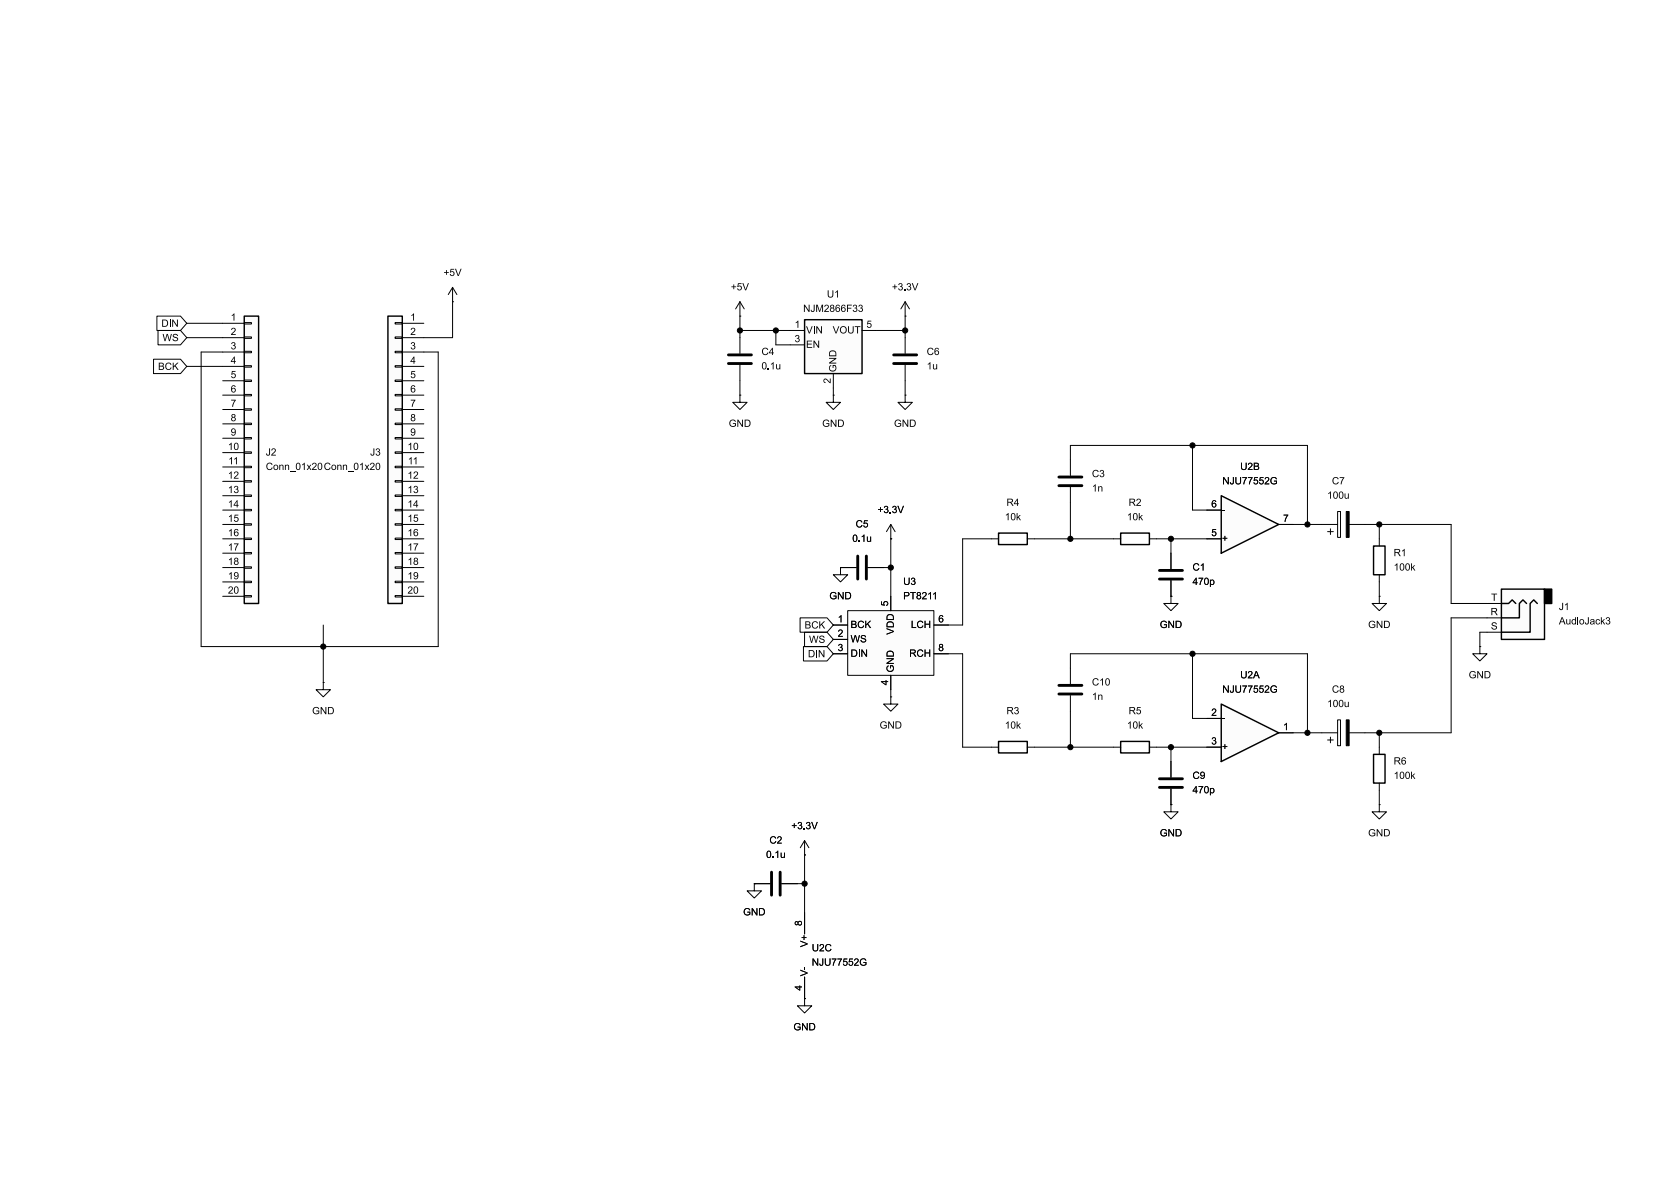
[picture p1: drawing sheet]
<svg xmlns="http://www.w3.org/2000/svg" width="297mm" height="210mm" viewBox="0 0 297 210" stroke-linecap="round" stroke-linejoin="round" font-family="sans-serif">
<path d="M142.2 56.5h10.2v9.5h-10.2z" fill="#fcfcfc"/>
<path d="M142.2 56.5h10.2v9.5h-10.2z" fill="none" stroke="#000" stroke-width=".25"/>
<path d="M139.7 58.4h2.5M152.4 58.4h2.5M139.7 61h2.5M147.3 66v2.6M243.8 142.2v1.3h1.3l-1.3 1.3-1.2-1.3h1.2M243.8 142.2h.1" fill="none" stroke="#000" stroke-width=".18"/>
<path d="M215.9 87.6l10.2 5.1-10.2 5.1z" fill="#fcfcfc"/>
<path d="M215.9 87.6l10.2 5.1-10.2 5.1z" fill="none" stroke="#000" stroke-width=".25"/>
<path d="M160 59.7v2.8M160 64.5v2.8M213.4 95.3h2.5M213.4 90.2h2.5M226.1 92.7h2.5" fill="none" stroke="#000" stroke-width=".18"/>
<path d="M158 62.7h4.1M158 64.3h4.1" fill="none" stroke="#000" stroke-width=".51"/>
<path d="M265.4 104.1h7.6v8.9h-7.6z" fill="#fcfcfc"/>
<path d="M273 104.1h1.3v2.6h-1.3z" fill="#000" stroke="#000" stroke-width=".25"/>
<path d="M265.4 104.1h7.6v8.9h-7.6zM265.4 106.7h1.3l.6-.7 .7 .7M269.9 106.7l-.7-.7-.6 .7v2.5h-3.2M271.8 106.7l-.7-.7-.6 .7v5.1h-5.1M176.5 131.1h5.1v2h-5.1zM198.1 131.1h5.1v2h-5.1z" fill="none" stroke="#000" stroke-width=".25"/>
<g fill="none" stroke="#000" stroke-width=".18">
<path d="M130.8 59.7v2.8M160 55.9h.1M160 53.3l-.7 1.3M160 53.3l.8 1.3M160 53.3v2.6M130.8 69.9v1.2h1.3l-1.3 1.3-1.3-1.3h1.3M130.8 69.9h.1M130.8 64.5v2.8M160 69.9v1.2h1.3l-1.3 1.3-1.3-1.3h1.3M160 69.9h.1M189.2 118.1v2.8M262.9 111.8h2.5"/>
<path d="M262.9 109.2h2.5M262.9 106.7h2.5M57.1 120.7v1.2h1.3l-1.3 1.3-1.2-1.3h1.2M57.1 120.7h.1M175.3 132.1h1.2M181.6 132.1h1.3M189.2 122.9v2.8M196.8 132.1h1.3M203.2 132.1h1.3"/>
</g>
<path d="M128.8 62.7h4M128.8 64.3h4M187.2 121.2h4.1M187.2 122.7h4.1" fill="none" stroke="#000" stroke-width=".51"/>
<path d="M43.2 55.9h2.5v50.8h-2.5z" fill="#fcfcfc"/>
<path d="M43.2 55.9h2.5v50.8h-2.5z" fill="none" stroke="#000" stroke-width=".25"/>
<g fill="none" stroke="#000" stroke-width=".18">
<path d="M39.4 57.2h3.8M39.4 59.7h3.8M43.2 57h1.2v.3h-1.2zM43.2 59.6h1.2v.2h-1.2zM39.4 62.2h3.8M39.4 64.8h3.8M39.4 67.3h3.8M39.4 69.9h3.8M39.4 72.4h3.8M39.4 74.9h3.8M39.4 77.5h3.8M43.2 62.1h1.2v.3h-1.2z"/>
<path d="M43.2 64.6h1.2v.3h-1.2zM43.2 67.2h1.2v.2h-1.2zM43.2 69.7h1.2v.3h-1.2zM43.2 72.3h1.2v.2h-1.2zM43.2 74.8h1.2v.3h-1.2zM43.2 77.3h1.2v.3h-1.2zM43.2 79.9h1.2v.2h-1.2zM39.4 80h3.8M39.4 82.6h3.8M39.4 85.1h3.8M39.4 87.6h3.8M39.4 90.2h3.8"/>
<path d="M39.4 92.7h3.8M39.4 95.3h3.8M39.4 97.8h3.8M43.2 82.4h1.2v.3h-1.2zM43.2 85h1.2v.2h-1.2zM43.2 87.5h1.2v.3h-1.2zM43.2 90h1.2v.3h-1.2zM43.2 92.6h1.2v.2h-1.2zM43.2 95.1h1.2v.3h-1.2zM43.2 97.7h1.2v.2h-1.2zM39.4 100.3h3.8M39.4 102.9h3.8"/>
<path d="M39.4 105.4h3.8M43.2 100.2h1.2v.3h-1.2zM43.2 102.7h1.2v.3h-1.2zM43.2 105.3h1.2v.2h-1.2z"/>
</g>
<path d="M68.6 55.9h2.5v50.8h-2.5z" fill="#fcfcfc"/>
<path d="M68.6 55.9h2.5v50.8h-2.5zM176.5 94.2h5.1v2.1h-5.1zM198.1 94.2h5.1v2.1h-5.1z" fill="none" stroke="#000" stroke-width=".25"/>
<g fill="none" stroke="#000" stroke-width=".18">
<path d="M69.8 57h1.3v.3h-1.3zM69.8 59.6h1.3v.2h-1.3zM71.1 57.2h3.8M71.1 59.7h3.8M80 53.3h.1M80 50.8l-.8 1.3M80 50.8l.8 1.3M80 50.8v2.5M130.8 55.9h.1M130.8 53.3l-.8 1.3M130.8 53.3l.8 1.3M130.8 53.3v2.6"/>
<path d="M69.8 62.1h1.3v.3h-1.3zM69.8 64.6h1.3v.3h-1.3zM69.8 67.2h1.3v.2h-1.3zM69.8 69.7h1.3v.3h-1.3zM69.8 72.3h1.3v.2h-1.3zM69.8 74.8h1.3v.3h-1.3zM69.8 77.3h1.3v.3h-1.3zM69.8 79.9h1.3v.2h-1.3zM71.1 62.2h3.8M71.1 64.8h3.8M71.1 67.3h3.8M71.1 69.9h3.8"/>
<path d="M71.1 72.4h3.8M71.1 74.9h3.8M71.1 77.5h3.8M147.3 69.9v1.2h1.3l-1.3 1.3-1.3-1.3h1.3M147.3 69.9h.1M69.8 82.4h1.3v.3h-1.3zM69.8 85h1.3v.2h-1.3zM69.8 87.5h1.3v.3h-1.3zM69.8 90h1.3v.3h-1.3zM69.8 92.6h1.3v.2h-1.3zM69.8 95.1h1.3v.3h-1.3zM69.8 97.7h1.3v.2h-1.3z"/>
<path d="M71.1 80h3.8M71.1 82.6h3.8M71.1 85.1h3.8M71.1 87.6h3.8M71.1 90.2h3.8M71.1 92.7h3.8M71.1 95.3h3.8M71.1 97.8h3.8M157.5 95.3h.1M157.5 92.7l-.8 1.3M157.5 92.7l.7 1.3M157.5 92.7v2.6"/>
<path d="M175.3 95.3h1.2M181.6 95.3h1.3M189.2 81.3v2.8M189.2 86.1v2.8M196.8 95.3h1.3M203.2 95.3h1.3M207 97.8v2.8M233.7 92.7h2.8M234.7 94h1M235.2 93.5v1M236.5 90.4h.5v4.6h-.5zM238.5 92.7h2.8"/>
<path d="M69.8 100.2h1.3v.3h-1.3zM69.8 102.7h1.3v.3h-1.3zM69.8 105.3h1.3v.2h-1.3zM71.1 100.3h3.8M71.1 102.9h3.8M71.1 105.4h3.8M148.6 100.3v1.3h1.3l-1.3 1.3-1.3-1.3h1.3M148.6 100.3h.1M148.6 100.3h2.8M153.4 100.3h2.8M207 102.6v2.8M157.5 123.2v1.3h1.2l-1.2 1.2-1.3-1.2h1.3"/>
<path d="M157.5 123.2h.1M142.2 161.3v3.8M142.2 172.7v3.8"/>
</g>
<path d="M151.6 98.3v4.1M153.2 98.3v4.1M187.2 84.3h4.1M187.2 85.9h4.1M205 100.8h4M205 102.4h4" fill="none" stroke="#000" stroke-width=".51"/>
<path d="M238 90.4h.5v4.6h-.5z" fill="#000" stroke="#000" stroke-width=".18"/>
<path d="M149.9 108h15.2v11.4h-15.2z" fill="#fcfcfc"/>
<g fill="none" stroke="#000" stroke-width=".18">
<path d="M147.3 110.5h2.6M147.3 113h2.6M147.3 115.6h2.6M149.9 108h15.2v11.4h-15.2zM157.5 105.4v2.6M157.5 119.4v2.5M165.1 110.5h2.5M165.1 115.6h2.5M207 105.4v1.3h1.3l-1.3 1.3-1.3-1.3h1.3M207 105.4h.1M133.3 156.2v1.3h1.3l-1.3 1.3-1.2-1.3h1.2M133.3 156.2h.1"/>
<path d="M133.3 156.2h2.8M138.2 156.2h2.8M142.2 151.1h.1M142.2 148.6l-.7 1.3M142.2 148.6l.8 1.3M142.2 148.6v2.5M142.2 176.5v1.3h1.3l-1.3 1.3-1.2-1.3h1.2M142.2 176.5h.1"/>
</g>
<path d="M136.4 154.2v4M137.9 154.2v4" fill="none" stroke="#000" stroke-width=".51"/>
<path d="M215.9 124.5l10.2 5-10.2 5.1z" fill="#fcfcfc"/>
<path d="M242.8 96.5h2.1v5.1h-2.1zM215.9 124.5l10.2 5-10.2 5.1zM242.8 133.4h2.1v5h-2.1z" fill="none" stroke="#000" stroke-width=".25"/>
<g fill="none" stroke="#000" stroke-width=".18">
<path d="M27.7 55.9h4.2l1.1 1.3-1.1 1.2h-4.2zM27.9 58.4h4l1.1 1.3-1.1 1.3h-4zM33 59.7h6.4M33 57.2h6.4M80 53.3v6.4h-5.1M130.8 58.4h8.9M130.8 55.9v3.8M137.2 58.4v2.6h2.5M154.9 58.4h5.1M160 55.9v3.8M27.1 63.5h4.8l1.1 1.3-1.1 1.2h-4.8zM33 64.8h6.4"/>
<path d="M39.4 62.2h-3.8v52.1h41.9v-52.1h-2.6M130.8 67.3v2.6M147.3 68.6v1.3M160 67.3v2.6M210.8 78.7v11.5h5.1M157.5 95.3h.1M157.5 95.3v12.7M175.3 95.3h-5.1v15.2h-5.1M182.9 95.3h13.9M189.2 81.3v-2.6h41.9v14M189.2 88.9v6.4M204.5 95.3h11.4"/>
<path d="M207 95.3v5.3M226.1 92.7h7.6M241.3 92.7h15.2v14h6.4M243.8 92.7v3.8M57.1 110.5v10.2M141.4 109.2h4.8l1.1 1.3-1.1 1.3h-4.8zM142 114.3h4.2l1.1 1.3-1.1 1.2h-4.2zM142.2 111.8h4l1.1 1.2-1.1 1.3h-4zM147.3 110.5h2.6M147.3 115.6h2.6M147.3 113h2.6M148.6 100.3h.1"/>
<path d="M148.6 100.3h2.8M153.4 100.3h4.1M157.5 119.4v3.8M165.1 115.6h5.1v16.5h5.1M189.2 118.1v-2.5h41.9v13.9M207 105.4h.1M207 102.6v2.8M210.8 115.6v11.4h5.1M243.8 105.4v1.3h1.3l-1.3 1.3-1.2-1.3h1.2M243.8 105.4h.1M243.8 101.6v3.8M261.6 114.3v1.3h1.3l-1.3 1.2-1.3-1.2h1.3"/>
<path d="M261.6 114.3h.1M262.9 109.2h-6.4v20.3h-18M262.9 111.8h-1.3v2.5M182.9 132.1h13.9M189.2 125.7v6.4M204.5 132.1h11.4M207 132.1v5.3M207 139.4v2.8M226.1 129.5h10.4M234.7 130.8h1M235.2 130.3v1M236.5 127.3h.5v4.5h-.5z"/>
<path d="M243.8 129.5v3.9M243.8 138.4v3.8M133.3 156.2h.1M133.3 156.2h2.8M138.2 156.2h4M142.2 151.1h.1M142.2 151.1v14M207 142.2v1.3h1.3l-1.3 1.3-1.3-1.3h1.3M207 142.2h.1M142.2 176.5h.1M142.2 172.7v3.8"/>
</g>
<path d="M205 137.7h4M205 139.2h4" fill="none" stroke="#000" stroke-width=".51"/>
<g fill="#000" stroke="#000" stroke-width=".18">
<path d="M238 127.3h.5v4.5h-.5z"/>
<circle cx="130.8" cy="58.4" r=".46"/>
<circle cx="137.2" cy="58.4" r=".46"/>
<circle cx="160" cy="58.4" r=".46"/>
<circle cx="210.8" cy="78.7" r=".46"/>
<circle cx="189.2" cy="95.3" r=".46"/>
<circle cx="207" cy="95.3" r=".46"/>
<circle cx="231.1" cy="92.7" r=".46"/>
<circle cx="243.8" cy="92.7" r=".46"/>
<circle cx="57.1" cy="114.3" r=".46"/>
<circle cx="157.5" cy="100.3" r=".46"/>
<circle cx="210.8" cy="115.6" r=".46"/>
<circle cx="189.2" cy="132.1" r=".46"/>
<circle cx="207" cy="132.1" r=".46"/>
<circle cx="231.1" cy="129.5" r=".46"/>
<circle cx="243.8" cy="129.5" r=".46"/>
<circle cx="142.2" cy="156.2" r=".46"/>
</g>
<g font-size="1.8">
<text x="78.4" y="49.3">+5V</text>
<text x="129.2" y="51.8">+5V</text>
<text x="146.2" y="53.1">U1</text>
<text x="157.7" y="51.8">+3.3V</text>
<text x="28.5" y="58.2">DIN</text>
<text x="40.8" y="56.9">1</text>
<text x="40.8" y="59.4">2</text>
<text x="72.5" y="56.9">1</text>
<text x="72.5" y="59.4">2</text>
<text x="140.5" y="58.2">1</text>
<text x="142" y="55.6">NJM2866F33</text>
<text x="142.5" y="59.4">VIN</text>
<text x="147.2" y="59.4">VOUT</text>
<text x="153.2" y="58.2">5</text>
<text x="27.9" y="65.9">BCK</text>
<text x="28.7" y="60.8">WS</text>
<text x="40.8" y="62">3</text>
<text x="40.8" y="64.5">4</text>
<text x="72.5" y="62">3</text>
<text x="72.5" y="64.5">4</text>
<text x="134.6" y="63.2">C4</text>
<text x="134.6" y="65.8">0.1u</text>
<text x="140.5" y="60.7">3</text>
<text x="142.5" y="62">EN</text>
<text x="148.3" y="65.8" transform="rotate(-90 148.3 65.8)">GND</text>
<text x="163.8" y="63.2">C6</text>
<text x="163.8" y="65.8">1u</text>
<text x="40.8" y="67.1">5</text>
<text x="40.8" y="69.6">6</text>
<text x="72.5" y="67.1">5</text>
<text x="72.5" y="69.6">6</text>
<text x="147.1" y="67.8" transform="rotate(-90 147.1 67.8)">2</text>
<text x="40.8" y="72.1">7</text>
<text x="40.8" y="74.7">8</text>
<text x="40.8" y="77.2">9</text>
<text x="72.5" y="72.1">7</text>
<text x="72.5" y="74.7">8</text>
<text x="72.5" y="77.2">9</text>
<text x="128.8" y="75.9">GND</text>
<text x="145.3" y="75.9">GND</text>
<text x="158" y="75.9">GND</text>
<text x="40.3" y="79.8">10</text>
<text x="40.4" y="82.3">11</text>
<text x="47" y="81">J2</text>
<text x="47" y="83.5">Conn_01x20Conn_01x20</text>
<text x="65.4" y="81">J3</text>
<text x="72" y="79.8">10</text>
<text x="72.1" y="82.3">11</text>
<text x="219.3" y="83.5">U2B</text>
<text x="40.3" y="84.8">12</text>
<text x="40.3" y="87.4">13</text>
<text x="40.3" y="89.9">14</text>
<text x="72" y="84.8">12</text>
<text x="72" y="87.4">13</text>
<text x="72" y="89.9">14</text>
<text x="177.9" y="89.9">R4</text>
<text x="193" y="84.8">C3</text>
<text x="193" y="87.4">1n</text>
<text x="199.5" y="89.9">R2</text>
<text x="214.1" y="89.9">6</text>
<text x="216.1" y="86.1">NJU77552G</text>
<text x="234.6" y="88.6">100u</text>
<text x="235.5" y="86.1">C7</text>
<text x="40.3" y="92.5">15</text>
<text x="40.3" y="95">16</text>
<text x="72" y="92.5">15</text>
<text x="72" y="95">16</text>
<text x="151.3" y="93.7">C5</text>
<text x="155.1" y="91.2">+3.3V</text>
<text x="177.6" y="92.4">10k</text>
<text x="199.2" y="92.4">10k</text>
<text x="214.1" y="95">5</text>
<text x="216" y="91.2">-</text>
<text x="226.8" y="92.5">7</text>
<text x="40.3" y="97.5">17</text>
<text x="40.3" y="100.1">18</text>
<text x="72" y="97.5">17</text>
<text x="72" y="100.1">18</text>
<text x="150.7" y="96.2">0.1u</text>
<text x="210.8" y="101.3">C1</text>
<text x="216" y="96.2">+</text>
<text x="246.4" y="98.8">R1</text>
<text x="246.4" y="101.3">100k</text>
<text x="40.3" y="102.6">19</text>
<text x="40.3" y="105.2">20</text>
<text x="72" y="102.6">19</text>
<text x="72" y="105.2">20</text>
<text x="146.6" y="106.4">GND</text>
<text x="157.2" y="107.2" transform="rotate(-90 157.2 107.2)">5</text>
<text x="159.7" y="103.9">U3</text>
<text x="159.7" y="106.4">PT8211</text>
<text x="210.8" y="103.9">470p</text>
<text x="263.6" y="106.4">T</text>
<text x="142.2" y="111.6">BCK</text>
<text x="148.1" y="110.2">1</text>
<text x="148.1" y="112.8">2</text>
<text x="150.4" y="111.5">BCK</text>
<text x="158.5" y="112.2" transform="rotate(-90 158.5 112.2)">VDD</text>
<text x="161" y="111.5">LCH</text>
<text x="165.9" y="110.2">6</text>
<text x="205" y="111.5">GND</text>
<text x="241.9" y="111.5">GND</text>
<text x="263.5" y="109">R</text>
<text x="263.6" y="111.5">S</text>
<text x="275.6" y="108.3">J1</text>
<text x="275.6" y="110.8">AudioJack3</text>
<text x="142.8" y="116.7">DIN</text>
<text x="143" y="114.1">WS</text>
<text x="148.1" y="115.3">3</text>
<text x="150.4" y="114">WS</text>
<text x="150.4" y="116.6">DIN</text>
<text x="158.5" y="118.9" transform="rotate(-90 158.5 118.9)">GND</text>
<text x="160.7" y="116.6">RCH</text>
<text x="165.9" y="115.3">8</text>
<text x="157.2" y="121.1" transform="rotate(-90 157.2 121.1)">4</text>
<text x="193" y="121.6">C10</text>
<text x="193" y="124.2">1n</text>
<text x="216.1" y="122.9">NJU77552G</text>
<text x="219.3" y="120.4">U2A</text>
<text x="234.6" y="125.5">100u</text>
<text x="235.5" y="122.9">C8</text>
<text x="259.6" y="120.4">GND</text>
<text x="55.2" y="126.7">GND</text>
<text x="155.5" y="129.3">GND</text>
<text x="177.6" y="129.3">10k</text>
<text x="177.9" y="126.7">R3</text>
<text x="199.2" y="129.3">10k</text>
<text x="199.5" y="126.7">R5</text>
<text x="214.1" y="131.8">3</text>
<text x="214.1" y="126.7">2</text>
<text x="216" y="128">-</text>
<text x="226.8" y="129.3">1</text>
<text x="216" y="133.1">+</text>
<text x="246.4" y="135.6">R6</text>
<text x="210.8" y="138.2">C9</text>
<text x="210.8" y="140.7">470p</text>
<text x="246.4" y="138.2">100k</text>
<text x="136" y="149.6">C2</text>
<text x="139.9" y="147">+3.3V</text>
<text x="205" y="148.3">GND</text>
<text x="241.9" y="148.3">GND</text>
<text x="135.4" y="152.1">0.1u</text>
<text x="131.4" y="162.3">GND</text>
<text x="142" y="163.7" transform="rotate(-90 142 163.7)">8</text>
<text x="143.2" y="167.4" transform="rotate(-90 143.2 167.4)">V+</text>
<text x="143.2" y="172.6" transform="rotate(-90 143.2 172.6)">V-</text>
<text x="143.5" y="168.6">U2C</text>
<text x="143.5" y="171.2">NJU77552G</text>
<text x="142" y="175.1" transform="rotate(-90 142 175.1)">4</text>
<text x="140.3" y="182.6">GND</text>
</g>
</svg>
